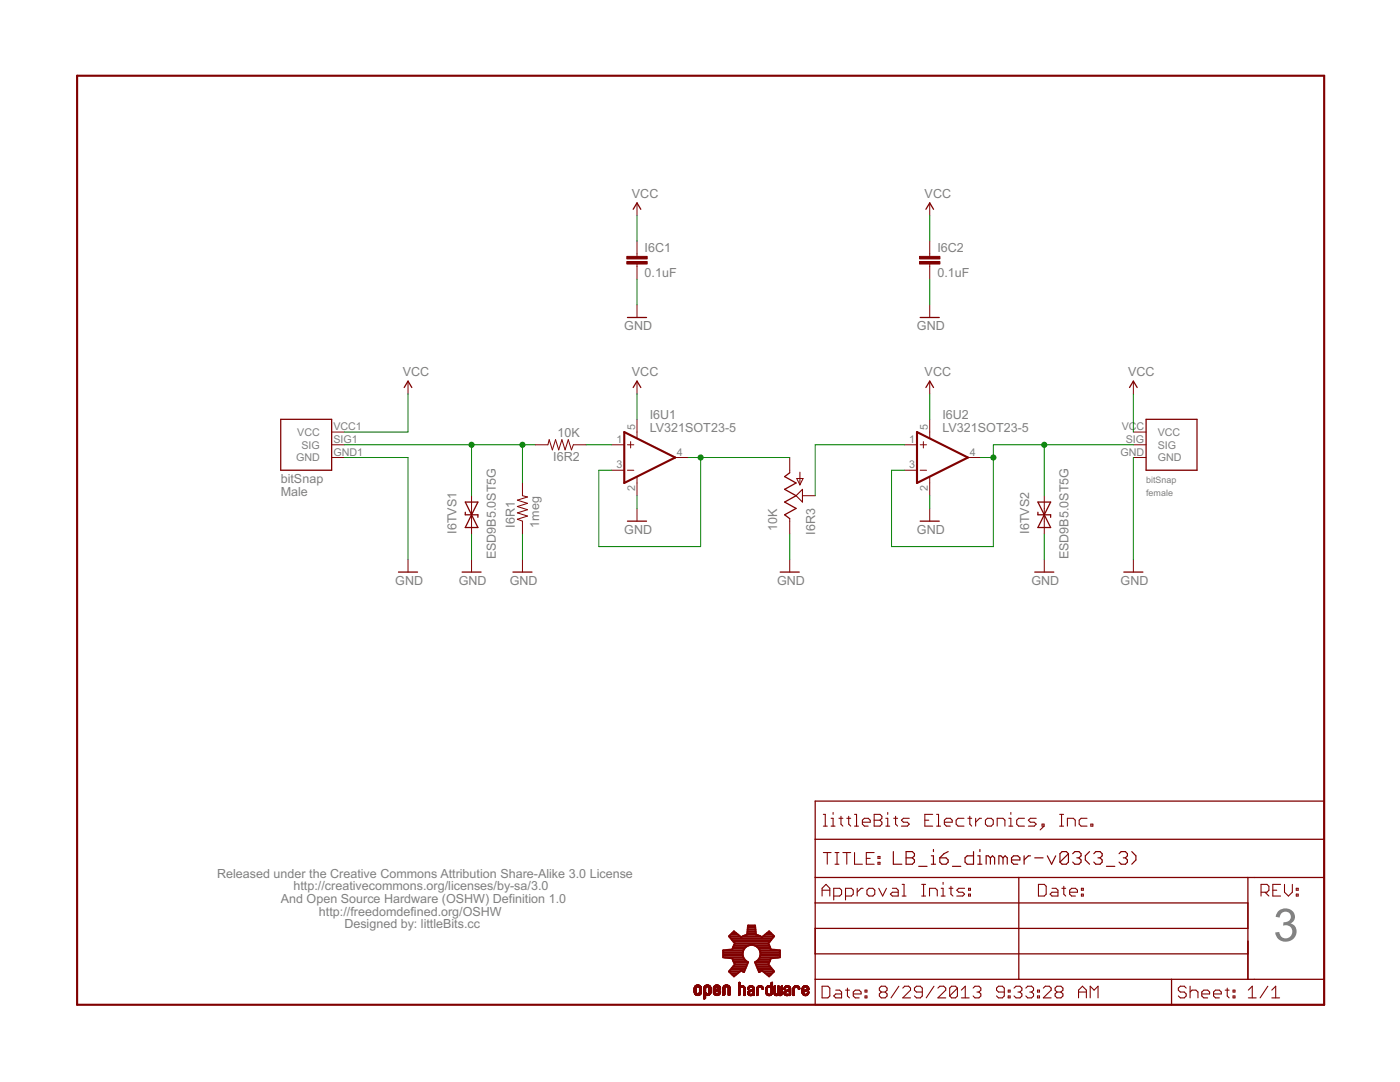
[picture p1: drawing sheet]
<svg xmlns="http://www.w3.org/2000/svg" width="279mm" height="216mm" viewBox="0 0 279 216" stroke-linecap="round" stroke-linejoin="round" font-family="sans-serif">
<g fill="none" stroke="#800000" stroke-width=".2">
<path d="M127.1 40.5v2.5M127.1 48.1v3.1M127.1 52.7v3M185.5 40.5v2.5M185.5 48.1v3.1M185.5 52.7v3M81.4 76.1v2.5M127.1 60.8v2.6M127.1 76.1v2.5M185.5 60.8v2.6M185.5 76.1v2.5M226.2 76.1v2.5"/>
<path d="M66.2 88.8h2.5M66.2 91.3h2.5M66.2 86.2h2.5M94.1 98.9v7.6M104.3 96.4v2.5l1 .3-2 .6 2 .6-2 .7 2 .6-2 .6 2 .7-2 .6 1 .4v2.5M106.8 88.8h2.5l.3-1.1 .6 2.1 .7-2.1 .6 2.1 .6-2.1 .7 2.1 .6-2.1 .6 2.1 .4-1h2.6M122 88.8h2.6M122 93.8h2.6M125.2 88.8h1.3M125.2 93.8h1.3M125.9 88.1v1.3M127.1 83.7v3.7"/>
<path d="M127.1 95.2v3.7M134.7 91.3h2.6M157.6 91.3v3M159 95.5h1.3l-.7 1.3zM159.6 94.2v2.6M160.1 98.9h2.6M180.5 88.8h2.5M180.5 93.8h2.5M183.6 88.8h1.3M183.6 93.8h1.3M184.3 88.1v1.3M185.5 83.7v3.7"/>
<path d="M185.5 95.2v3.7M193.2 91.3h2.5M208.4 98.9v7.6M226.2 88.8h2.5M226.2 91.3h2.5M226.2 86.2h2.5M81.4 111.6v2.6M94.1 111.6v2.6M104.3 111.6v2.6M127.1 101.5v2.5M157.6 103.5v3M157.6 111.6v2.6"/>
<path d="M185.5 101.5v2.5M208.4 111.6v2.6M226.2 111.6v2.6M138.5 198h.5M138.5 198h.4M138.5 197.9h.4M138.5 197.8h.4M138.5 197.7h.4M138.5 197.6h.4M138.5 197.5h.4M138.5 197.4h.4M138.5 197.3h.4"/>
<path d="M138.5 197.2h.4M138.6 198.1h.4M138.6 198.2h.6M138.6 198.2h.5M138.6 196.9h1.3M138.6 198.3h1.3M138.6 196.8h1.3M138.7 196.8h1.1M138.7 196.7h1.1M138.7 198.5h1.1M138.8 196.7h.9M138.8 198.5h.9"/>
<path d="M138.9 196.6h.8M138.9 198.6h.7M138.9 196.6h.7M138.9 197.2h-.4M139 197.1h-.5M139 197.1h-.4M139 198.6h.5M139 197h-.4M139.1 197h-.5M139.1 196.5h.3M139.1 198.6h.3M139.4 197h.6"/>
<path d="M139.5 198.1h.5M139.5 197h.5M139.5 197.1h.5M139.6 197.1h.4M139.6 198h.4M139.6 197.9h.4M139.6 197.8h.4M139.6 197.7h.4M139.6 197.6h.4M139.6 197.5h.4M139.6 197.4h.4M139.6 197.3h.4"/>
<path d="M139.6 197.2h.4M139.8 198.4h-1.1M139.9 198.4h-1.2M139.9 198.3h-1.3M140 198.2h-.6M140 198.2h-.5M140 198.1h-.4M140.4 199.2h.4M140.4 199.1h.4M140.4 199h.4M140.4 198.9h.4M140.4 198.8h.4"/>
<path d="M140.4 198.7h.4M140.4 198.6h.4M140.4 198.5h1.3M140.4 198.3h1.4M140.4 198.2h.7M140.4 198.2h.6M140.4 198.1h.5M140.4 198h.4M140.4 197.9h.4M140.4 197.8h.4M140.4 197.7h.4M140.4 197.6h.4"/>
<path d="M140.4 197.5h.4M140.4 197.4h.4M140.4 197.3h.4M140.4 197.2h.4M140.5 199.3h.1M140.5 196.9h1.3M140.6 196.8h1.2M140.6 199.3h-.1M140.6 196.7h1.1M140.7 196.7h1M140.8 199.3h-.4M140.8 196.6h.8"/>
<path d="M140.8 199.2h-.4M140.8 196.6h.7M140.8 197.2h-.4M140.9 197.1h-.5M140.9 197.1h-.4M140.9 197h-.4M141 197h-.5M141 196.5h.3M141 198.6h.3M141.3 197h.6M141.4 198.2h.5M141.4 197h.5"/>
<path d="M141.4 198.6h-1M141.5 197.1h.4M141.5 198h.4M141.5 197.9h.4M141.5 197.8h.4M141.5 197.7h.4M141.5 197.6h.4M141.5 197.5h.4M141.5 197.4h.4M141.5 197.3h.4M141.5 197.2h.4M141.5 198.6h-1.1"/>
<path d="M141.6 198.5h-1.2M141.7 198.4h-1.3M141.8 198.4h-1.4M141.8 198.3h-1.4M141.8 196.9h-1.3M141.9 198.2h-.6M141.9 198.1h-.5M141.9 198.1h-.4M142.4 198.2h.5M142.4 198.1h.4M142.4 198h.4M142.4 197.5h1.4"/>
<path d="M142.4 197.4h.3M142.4 197.3h.3M142.4 197.2h.3M142.4 197.1h.4M142.4 198.2h.6M142.4 198.3h1.3M142.4 196.9h1.4M142.5 198.3h1.2M142.5 196.9h1.2M142.5 196.8h1.2M142.5 198.4h1.1M142.6 196.7h1"/>
<path d="M142.6 198.5h1M142.7 196.6h.8M142.7 198.6h.7M142.7 196.6h.7M142.8 198h-.4M142.8 197.2h-.4M142.8 197.1h-.4M142.8 198.6h.5M142.8 197.9h-.4M142.9 197.4h.9M142.9 197h-.5M142.9 197.9h-.5"/>
<path d="M142.9 198.6h.3M142.9 196.5h.3M143 197.4h.8M143.1 197.8h-.7M143.2 197.3h.6M143.2 197h.6M143.3 197.7h-.9M143.3 197h.5M143.3 197.1h.5M143.4 197.2h.4M143.4 198.1h.4M143.4 197.7h-1"/>
<path d="M143.4 197.1h.4M143.4 198h.4M143.4 197.9h.4M143.5 197.8h.3M143.5 197.6h-1.1M143.6 197.8h.2M143.6 197.6h-1.2M143.7 198.4h-1.2M143.7 197.7h.1M143.7 197.5h-1.3M143.8 198.2h-.6M143.8 198.2h-.5"/>
<path d="M143.8 198.1h-.5M144.3 198.6h.3M144.3 198.5h.4M144.3 198.4h.4M144.3 198.3h.4M144.3 198.2h.4M144.3 198.1h.4M144.3 198h.4M144.3 197.9h.4M144.3 197.8h.4M144.3 197.7h.4M144.3 197.6h.4"/>
<path d="M144.3 197.5h.4M144.3 197.4h.4M144.3 197.3h.4M144.3 197.2h.4M144.3 198.6h.1M144.3 197.1h.4M144.3 196.9h1.4M144.4 196.9h1.2M144.4 196.8h1.2M144.5 196.7h1M144.6 196.6h.8M144.6 198.5h-.3"/>
<path d="M144.7 196.6h.6M144.7 197.1h-.4M144.8 197h-.5M144.8 196.5h.4M145.2 197h.5M145.3 197.1h.4M145.3 198.6h.3M145.3 198.5h.4M145.3 198.4h.4M145.3 198.3h.4M145.3 198.2h.4M145.3 198.1h.4"/>
<path d="M145.3 198h.4M145.3 197.9h.4M145.3 197.8h.4M145.3 197.7h.4M145.3 197.6h.4M145.3 197.5h.4M145.3 197.4h.4M145.3 197.3h.4M145.3 197.2h.4M145.4 198.6h.1M145.7 198.5h-.4M147.4 198.6h.1"/>
<path d="M147.4 198.5h.3M147.4 198.4h.3M147.4 198.3h.3M147.4 198.2h.3M147.4 198.1h.3M147.4 198h.3M147.4 197.9h.3M147.4 197.8h.3M147.4 197.7h.3M147.4 197.6h.3M147.4 197.5h.3M147.4 197.4h.3"/>
<path d="M147.4 197.3h.3M147.4 197.2h.3M147.4 196.9h1.2M147.4 196.8h1.1M147.4 196.7h1M147.4 196.7h.3M147.4 196.6h.3M147.4 196.5h.3M147.4 196.4h.3M147.4 196.3h.3M147.4 196.2h.3M147.4 196.1h.3"/>
<path d="M147.4 196h.3M147.5 196h.2M147.6 198.6h-.2M147.7 198.6h-.3M147.7 197.2h-.3M147.8 197.1h-.4M147.8 196.7h.5M147.8 197h-.4M148 197h-.6M148.1 197h.6M148.3 197h.4M148.3 197.1h.4"/>
<path d="M148.4 197.1h.3M148.4 197.2h.3M148.5 198.6h.1M148.5 198.5h.2M148.5 198.4h.2M148.5 198.3h.2M148.5 198.2h.2M148.5 198.1h.2M148.5 198h.2M148.5 197.9h.2M148.5 197.8h.2M148.5 197.7h.2"/>
<path d="M148.5 197.6h.2M148.5 197.5h.2M148.5 197.4h.2M148.5 197.3h.2M148.7 198.6h-.2M149.2 198.3h.3M149.2 198.2h.3M149.2 198.1h.3M149.2 197.3h.3M149.2 198.4h.9M149.2 198.3h.4M149.2 197.5h.1"/>
<path d="M149.2 197.2h.3M149.3 198.4h.8M149.3 197h.3M149.3 198.5h.8M149.3 196.9h1.1M149.4 198.6h.7M149.4 197.4h-.2M149.4 196.9h1M149.4 196.8h1M149.4 197.7h1.2M149.5 197.4h-.3M149.5 198.6h.6"/>
<path d="M149.5 196.8h.8M149.5 197.2h-.3M149.5 198.1h-.3M149.5 198h-.3M149.5 196.7h.7M149.6 198.6h.5M149.6 197.1h-.4M149.6 198h-.4M149.6 197.6h1M149.6 196.7h.5M149.7 197.9h-.5M149.7 197.6h.9"/>
<path d="M149.8 198.7h.1M149.8 197.9h-.6M149.8 197.5h.8M149.8 197h-.5M149.9 197h.6M150 197.8h-.7M150 197.5h.6M150 197.4h.6M150.1 197.8h-.8M150.1 197h.4M150.1 197.1h.4M150.2 197.7h-.8"/>
<path d="M150.2 197.4h.4M150.2 197.1h.3M150.2 197.2h.4M150.2 197.8h.4M150.2 197.7h.4M150.2 197.3h.4M150.3 198.5h.3M150.3 198.4h.3M150.3 198.3h.3M150.3 198.2h.3M150.3 198.1h.3M150.3 198h.3"/>
<path d="M150.3 197.9h.3M150.3 197.8h.3M150.3 198.6h.1M150.5 198.6h-.2M150.6 198.6h-.3M151 198.6h.1M151 198.5h.3M151 198.4h.3M151 198.3h.3M151 198.2h.3M151 198.1h.3M151 198h.3"/>
<path d="M151 197.9h.3M151 197.8h.3M151 197.7h.3M151 197.6h.3M151 197.5h.3M151 197.4h.3M151 197.3h.3M151 197.2h.3M151.1 196.9h1.2M151.2 196.9h1M151.2 198.6h-.2M151.2 196.8h1"/>
<path d="M151.3 198.6h-.3M151.3 196.8h.8M151.3 197.3h-.3M151.3 197.2h-.3M151.3 196.7h.7M151.4 197.1h-.4M151.4 197.1h-.3M151.4 196.7h.6M151.5 197h-.4M151.6 197h-.5M151.8 197h.5M151.9 197h.4"/>
<path d="M152 197.1h.3M152 197.2h.4M152.1 197.2h.3M152.1 197.4h.2M152.1 197.3h.3M152.1 197.4h.1M152.4 197.3h-.3M152.8 198h.3M152.8 197.9h.3M152.8 197.8h.3M152.8 197.7h.3M152.8 197.6h.3"/>
<path d="M152.8 197.5h.3M152.8 197.4h.3M152.8 198.1h.3M152.8 197.3h.3M152.8 197.2h.3M152.8 198.2h.4M152.9 198.3h.3M152.9 198.3h.4M152.9 198.4h1.2M153 198.4h1.1M153 196.9h1.2M153 198.5h1"/>
<path d="M153 196.8h1.2M153.1 198.6h.8M153.1 196.8h1.1M153.2 198.6h.6M153.2 197.2h-.4M153.2 196.7h1M153.2 197.1h-.4M153.2 197.1h-.3M153.2 196.7h.6M153.3 197h-.4M153.4 198.7h.1M153.4 197h-.5"/>
<path d="M153.5 198.7h.1M153.6 197h.6M153.7 198.3h.4M153.7 197h.5M153.8 198.3h.3M153.8 197.1h.4M153.9 198.1h.3M153.9 197.2h.3M153.9 198h.3M153.9 197.9h.3M153.9 197.8h.3M153.9 197.7h.3"/>
<path d="M153.9 197.6h.3M153.9 197.5h.3M153.9 197.4h.3M153.9 197.3h.3M153.9 196.7h.3M153.9 196.6h.3M153.9 196.5h.3M153.9 196.4h.3M153.9 196.3h.3M153.9 196.2h.3M153.9 196.1h.3M154 196h.2"/>
<path d="M154.1 196h.1M154.2 198.2h-.4M154.2 198.2h-.3M154.5 198.3h.3M154.5 198.2h.3M154.5 198.2h.2M154.5 198.1h.2M154.5 198h.2M154.5 197.9h.2M154.5 197.8h.2M154.5 197.7h.2M154.5 197.6h.2"/>
<path d="M154.5 197.5h.2M154.5 197.4h.2M154.5 197.3h.2M154.5 197.2h.2M154.5 197.1h.2M154.5 197h.2M154.5 196.9h.2M154.5 196.8h.2M154.5 198.4h1.6M154.5 198.5h1.6M154.5 196.7h.2M154.6 198.5h1.5"/>
<path d="M154.6 198.6h1.4M154.6 196.7h.1M154.7 198.6h.5M155 198.7h.1M155.1 198.3h.4M155.2 198.2h.3M155.2 198.1h.2M155.2 198h.2M155.2 197.9h.2M155.2 197.8h.2M155.2 197.7h.2M155.2 197.6h.2"/>
<path d="M155.2 197.5h.2M155.2 197.4h.2M155.2 197.3h.2M155.2 197.2h.2M155.2 197.1h.2M155.2 197h.2M155.2 196.9h.2M155.2 196.8h.2M155.3 196.7h.1M155.4 198.6h.5M155.8 198.3h.3M155.8 198.2h.3"/>
<path d="M155.9 198.2h.2M155.9 198.1h.2M155.9 198h.2M155.9 197.9h.2M155.9 197.8h.2M155.9 197.7h.2M155.9 197.6h.2M155.9 197.5h.2M155.9 197.4h.2M155.9 197.3h.2M155.9 197.2h.2M155.9 197.1h.2"/>
<path d="M155.9 197h.2M155.9 196.9h.2M155.9 196.8h.2M156 196.7h.1M156.4 198.3h.4M156.4 198.2h.4M156.4 198.1h.4M156.4 197.3h.3M156.4 197.2h.4M156.5 198.3h.3M156.5 197.5h.1M156.5 197.2h.3"/>
<path d="M156.5 198.4h.8M156.5 197.1h.4M156.5 198.5h.8M156.6 198.5h.8M156.6 197.4h-.2M156.6 196.9h1M156.7 198.6h.7M156.7 196.8h.9M156.7 197.4h-.3M156.7 196.8h.8M156.7 198.6h.6M156.8 197.3h-.4"/>
<path d="M156.8 196.7h.7M156.8 198h-.4M156.8 198.6h.5M156.8 197.1h-.3M156.8 197.6h1M156.9 196.7h.5M156.9 197h-.4M157 197.9h-.5M157 197.6h.8M157.1 197.5h.7M157.1 197h-.6M157.2 197h.5"/>
<path d="M157.2 197.8h-.7M157.2 197.5h.6M157.3 197.4h.5M157.3 197.8h-.7M157.4 197h.4M157.4 197.1h.4M157.4 197.7h-.7M157.4 197.4h.4M157.5 197.2h.3M157.5 198.6h.1M157.5 198.5h.3M157.5 198.4h.3"/>
<path d="M157.5 198.3h.3M157.5 198.2h.3M157.5 198.1h.3M157.5 198h.3M157.5 197.9h.3M157.5 197.8h.3M157.5 197.7h.3M157.5 197.3h.3M157.7 196.9h-1.1M157.7 198.6h-.2M157.8 198.6h-.3M157.8 198.5h-.3"/>
<path d="M157.8 197.7h-1.1M158.3 198.6h.1M158.3 198.5h.2M158.3 198.4h.2M158.3 198.3h.2M158.3 198.2h.2M158.3 198.1h.2M158.3 198h.2M158.3 197.9h.2M158.3 197.8h.2M158.3 197.7h.2M158.3 197.6h.2"/>
<path d="M158.3 197.5h.2M158.3 197.4h.2M158.3 197.3h.2M158.3 197.2h.3M158.3 197.1h.4M158.4 196.9h1.1M158.4 198.6h-.1M158.4 196.9h1M158.5 196.8h.9M158.5 198.6h-.2M158.6 197.2h-.3M158.6 196.7h.7"/>
<path d="M158.6 197.1h-.3M158.7 196.7h.5M158.7 197h-.4M158.9 197h-.6M159 197h.5M159.2 197h.4M159.2 197.1h.4M159.3 197.2h.3M159.3 197.3h.3M159.3 197.4h.2M159.6 197.4h-.3M160.1 198.1h.3"/>
<path d="M160.1 198h.3M160.1 197.6h1.1M160.1 197.6h.3M160.1 197.5h.3M160.1 197.4h.3M160.1 197.3h.3M160.1 197.2h.3M160.1 198.2h.4M160.1 198.2h.3M160.1 198.3h.4M160.1 197.1h.4M160.1 198.4h1.2"/>
<path d="M160.2 196.9h1.1M160.2 198.4h1.1M160.2 198.5h1M160.3 198.5h.9M160.3 196.9h1M160.3 196.8h.9M160.3 198.6h.9M160.4 197.2h-.3M160.4 196.7h.7M160.4 198.6h.7M160.4 198h-.3M160.4 197.1h-.3"/>
<path d="M160.5 198.6h.5M160.5 196.7h.5M160.5 197h-.4M160.6 197.9h-.5M160.7 197.9h-.6M160.7 197h-.6M160.7 198.7h.1M160.8 197.5h.6M160.8 197.8h-.7M160.8 197h.6M160.8 197.4h.6M160.9 197.8h-.8"/>
<path d="M161 197.7h-.9M161 197.4h.4M161 197h.4M161 197.1h.4M161.1 197.1h.3M161.1 198.2h.3M161.1 197.3h.3M161.1 197.2h.3M161.1 198.1h.3M161.1 197.7h-1M161.2 198h.2M161.3 197.9h.1"/>
<path d="M161.3 197.6h-.8M161.4 198.3h-.4M161.4 198.2h-.3M161.4 197.5h-.8M161.4 198.1h-.3"/>
</g>
<g fill="#800000" stroke="#800000" stroke-width=".2">
<path d="M125.1 52.2h4.1v.5h-4.1z"/>
<path d="M125.1 51.2h4.1v.5h-4.1z"/>
<path d="M183.5 52.2h4.1v.5h-4.1z"/>
<path d="M183.5 51.2h4.1v.5h-4.1z"/>
</g>
<g fill="none" stroke="#800000" stroke-width=".38">
<path d="M144.3 190.7h4M144.3 190.4h3.9M144.3 190h3.9M144.3 189.7h4M144.7 191.1h3.7M145.5 193.9h2.2M145.5 186.9h2.2M145.8 193.5h2.9M145.8 186.5h1.5M145.8 187.2h8.4M145.8 194.2h1.4M146 193.2h2.8"/>
<path d="M146.1 187.6h7.8M146.1 186.2h.8M146.2 194.6h.6M146.2 189.3h2.3M146.2 191.4h2.4M146.3 189h2.5M146.3 192.8h2.7M146.3 191.8h2.6M146.4 187.9h7.2M146.5 188.6h3M146.5 185.8l1.4 1.2 1.2-.5 .2-1.8h1.4l.2 1.8 1.2 .5 1.4-1.2 1 1-1.2 1.5 .5 1.1 1.9 .2v1.4l-1.9 .2-.5 1.2 1.2 1.4-1 1-1.4-1.1-.6 .3-.8-2a1.79 1.79 0 0 0 .7-2.8 1.79 1.79 0 0 0-2.8 0 1.79 1.79 0 0 0 .7 2.8l-.8 2-.6-.3-1.4 1.1-1-1 1.2-1.4-.5-1.2-1.9-.2v-1.4l1.9-.2 .5-1.1-1.2-1.5zM146.5 192.1h2.7"/>
<path d="M146.6 192.5h2.5M146.6 188.3h6.7M148.1 186.9h3.7M148.3 193.9h.2M149 186.5h1.9M149.1 186.2h1.7M149.2 185.8h1.6M149.2 185.5h1.6M149.2 185.1h1.5M149.3 184.8h1.4M150.5 188.6h3M150.7 192.1h2.8"/>
<path d="M150.9 192.5h2.5M151 192.8h2.6M151 191.8h2.6M151.1 189h2.6M151.2 193.2h2.7M151.3 193.5h2.9M151.4 191.4h2.4M151.4 193.9h.3M151.4 189.3h2.4M151.6 191.1h3.7M151.6 189.7h4.1M151.7 190.7h4"/>
<path d="M151.7 190h4M151.8 190.4h3.9M152.2 186.9h2.3M152.3 193.9h2.2M152.7 186.5h1.5M152.7 194.2h1.4M153.1 186.2h.8M153.2 194.6h.6"/>
</g>
<g fill="none" stroke="#800000" stroke-width=".25">
<path d="M126.4 41.8l.7-1.3 .8 1.3M184.8 41.8l.7-1.3 .8 1.3M80.7 77.3l.7-1.2 .8 1.2M125.2 63.4h3.8M126.4 77.3l.7-1.2 .8 1.2M183.6 63.4h3.9M184.8 77.3l.7-1.2 .8 1.2M225.4 77.3l.8-1.2 .7 1.2M56 83.7h10.2v10.1h-10.2zM157.6 94.3l-1 .8 2.3 1.3-2.3 1.2 2.3 1.3-2.3 1.3 2.3 1.3-2.3 1.2 1 .8M228.7 83.7h10.2v10.1h-10.2zM79.5 114.2h3.8"/>
<path d="M92.2 114.2h3.8M92.9 102.2v.5h2.5v.5M92.9 100.2h2.5l-1.3 2.5zM94.1 102.7l1.3 2.6h-2.5zM102.4 114.2h3.8M125.2 104h3.8M155.7 114.2h3.8M183.6 104h3.9M206.5 114.2h3.8M207.1 102.2v.5h2.6v.5M207.1 100.2h2.6l-2.6 5.1h2.6zM224.3 114.2h3.8"/>
<path d="M162.7 159.9h101.6v40.6h-101.6zM162.7 175.1h101.6M162.7 167.5h101.6M203.3 175.1v20.3M249 175.1v20.3M162.7 195.4h101.6M162.7 180.2h86.3M162.7 185.3h86.3M162.7 190.3h86.3M233.8 195.4v5.1"/>
</g>
<path d="M15.4 15.1h248.9v185.4h-248.9zM124.6 86.2l10.1 5.1-10.1 5.1zM183 86.2l10.2 5.1-10.2 5.1z" fill="none" stroke="#800000" stroke-width=".42"/>
<g fill="none" stroke="#800000" stroke-width=".21">
<path d="M160.1 97.6v2.6l-1.2-1.3zM164.1 178.8v-1.6l.7-.7 .8 .7v1.6M164.1 177.6h1.5M164.3 170.1h1.6M164.3 162.5h.4v2.3M164.3 164.8h.8M165.1 170.1v2.3M165.9 164.8h.7M165.9 163.3h.4v1.5M166.3 162.1v.4M166.4 178.8h1.2l.4-.4v-.8l-.4-.4h-1.2v2.4M166.6 170.1h.8"/>
<path d="M166.6 172.4h.8M167 170.1v2.3M167.4 163.3h.8M167.8 162.9v1.5l.4 .4M168.2 170.1h1.6M168.7 178.8h1.2l.4-.4v-.8l-.4-.4h-1.2v2.4M169 170.1v2.3M169 163.3h.8M169.4 162.9v1.5l.4 .4M170.5 170.1v2.3h1.6M170.5 162.5h.4v2.3M170.5 164.8h.8"/>
<path d="M171.1 177.2v1.6M172.1 164.1h1.6v-.4l-.4-.4h-.8l-.4 .4v.7l.4 .4h.8M172.3 177.2h-.4l-.8 .8M172.9 171.3h.8M173 177.6l.4-.4h.8l.4 .4v.8l-.4 .4h-.8l-.4-.4zM174.5 170.1h-1.6v2.3h1.6M174.5 162.5h1.1l.4 .4v.4l-.4 .4 .4 .4v.3l-.4 .4h-1.1zM174.5 163.7h1.1M175.2 172.1h.4v.3h-.4zM175.2 170.9h.4v.4h-.4zM175.4 177.2l.7 1.6 .8-1.6M176.8 164.8h.8"/>
<path d="M176.8 163.3h.4v1.5M177.2 162.1v.4M178.1 177.2h.8l.4 .4v1.2h-1.2l-.4-.4 .4-.4h1.2M178.4 163.3h.7M178.7 162.9v1.5l.4 .4M180 176.5h.4v2.3M180 178.8h.8M181.5 163.3h-1.2l-.4 .4 .4 .4h.8l.4 .3-.4 .4h-1.2M183.9 176.5h.8M183.9 178.8h.8M184.3 176.5v2.3M184.6 163.7h.8"/>
<path d="M185.5 178.8v-1.6h1.2l.3 .4v1.2M186.1 162.5h-1.5v2.3h1.5M186.9 162.5h.4v2.3M186.9 164.8h.8M187.8 178.8h.8M187.8 177.2h.4v1.6M188.2 176.1v.4M188.5 164.1h1.5v-.4l-.3-.4h-.8l-.4 .4v.7l.4 .4h.8M189.4 177.2h.8M189.8 176.8v1.6l.4 .4M192.4 163.3h-1.2l-.4 .4v.7l.4 .4h1.2M192.5 177.2h-1.2l-.4 .4 .4 .4h.8l.4 .4-.4 .4h-1.2"/>
<path d="M193.1 163.3h.8M193.3 178.4h.4v.4h-.4zM193.3 177.2h.4v.4h-.4zM193.5 162.9v1.5l.4 .4M194.7 163.3v1.5M195.9 163.3h-.4l-.8 .8M196.7 163.7l.4-.4h.7l.4 .4v.7l-.4 .4h-.7l-.4-.4zM199 164.8v-1.5h1.2l.4 .4v1.1M201.3 164.8h.8M201.3 163.3h.4v1.5M201.7 162.1v.4M204.4 163.3h-1.1l-.4 .4v.7l.4 .4h1.1"/>
<path d="M206.8 163.3h-1.2l-.4 .4 .4 .4h.8l.4 .3-.4 .4h-1.2M207.2 176.5h1.2l.4 .3v1.6l-.4 .4h-1.2zM208 164.4h.4v.4h-.4zM208.4 164.8l-.8 .8M210 177.2h.7l.4 .4v1.2h-1.1l-.4-.4 .4-.4h1.1M211.5 162.5h.8M211.5 164.8h.8M211.9 162.5v2.3M211.9 177.2h.8M212.3 176.8v1.6l.4 .4M213 164.8v-1.5h1.2l.4 .4v1.1M213.5 178h1.5v-.4l-.4-.4h-.7l-.4 .4v.8l.4 .4h.7"/>
<path d="M215.8 178.4h.4v.4h-.4zM215.8 177.2h.4v.4h-.4zM216.9 163.3h-1.1l-.4 .4v.7l.4 .4h1.1M217.7 164.4h.4v.4h-.4zM251.7 178h1.2l.3-.4v-.8l-.3-.3h-1.2v2.3M252.5 178l.7 .8M254 177.6h.8M255.6 176.5h-1.6v2.3h1.6M256.3 176.5v1.5l.8 .8 .8-.8v-1.5M258.7 178.4h.4v.4h-.4zM258.7 177.2h.4v.4h-.4zM164.1 196.8h1.1l.4 .4v1.5l-.4 .4h-1.1z"/>
<path d="M166.8 197.6h.8l.4 .4v1.1h-1.2l-.4-.4 .4-.4h1.2M168.7 197.6h.8M169.1 197.2v1.5l.4 .4M170.3 198.3h1.6v-.3l-.4-.4h-.8l-.4 .4v.7l.4 .4h.8M172.6 198.7h.4v.4h-.4zM172.6 197.6h.4v.4h-.4zM175.9 198l-.4 .3v.4l.4 .4h.8l.3-.4v-.4l-.3-.3M175.9 198l-.4-.4v-.4l.4-.4h.8l.3 .4v.4l-.3 .4M175.9 198h.8M179.4 196.8l-1.6 2.3M180.2 197.2l.4-.4h.7l.4 .4v.4l-1.5 1.5h1.5M184.1 198h-1.2l-.4-.4v-.4l.4-.4h.8l.4 .4v1.5l-.4 .4h-.8l-.4-.4"/>
<path d="M186.4 196.8l-1.6 2.3M187.2 197.2l.4-.4h.7l.4 .4v.4l-1.5 1.5h1.5M191.1 197.2v1.5l-.4 .4h-.8l-.4-.4M191.1 197.2l-.4-.4h-.8l-.4 .4v1.5M191.1 197.2l-1.6 1.5M191.9 199.1h1.5M191.9 197.6l.7-.8v2.3M194.2 197.2l.4-.4h.8l.3 .4v.4l-.3 .4M195 198h.4M195.4 198l.3 .3v.4l-.3 .4h-.8l-.4-.4M200.4 198h-1.1l-.4-.4v-.4l.4-.4h.7l.4 .4v1.5l-.4 .4h-.7l-.4-.4M201.2 198.7h.4v.4h-.4z"/>
<path d="M201.2 197.6h.4v.4h-.4zM202.4 197.2l.4-.4h.8l.3 .4v.4l-.3 .4M203.2 198h.4M203.6 198l.3 .3v.4l-.3 .4h-.8l-.4-.4M204.7 197.2l.4-.4h.8l.4 .4v.4l-.4 .4M205.5 198h.4M205.9 198l.4 .3v.4l-.4 .4h-.8l-.4-.4M207.1 198.7h.4v.4h-.4zM207.1 197.6h.4v.4h-.4zM208.2 197.2l.4-.4h.8l.4 .4v.4l-1.6 1.5h1.6M210.9 198l-.3 .3v.4l.3 .4h.8l.4-.4v-.4l-.4-.3M210.9 198l-.3-.4v-.4l.3-.4h.8l.4 .4v.4l-.4 .4"/>
<path d="M210.9 198h.8M215.2 198h1.6M215.2 199.1v-1.5l.8-.8 .8 .8v1.5M217.6 199.1v-2.3l.8 .8 .7-.8v2.3M236.7 197.2l-.4-.4h-.7l-.4 .4v.4l.4 .4h.7l.4 .3v.4l-.4 .4h-.7l-.4-.4M237.5 198l.4-.4h.8l.4 .4v1.1M237.5 196.8v2.3M239.8 198.3h1.6v-.3l-.4-.4h-.8l-.4 .4v.7l.4 .4h.8M242.2 198.3h1.5v-.3l-.3-.4h-.8l-.4 .4v.7l.4 .4h.8M244.5 197.6h.8M244.9 197.2v1.5l.4 .4M246.1 198.7h.4v.4h-.4z"/>
<path d="M246.1 197.6h.4v.4h-.4zM249.1 199.1h1.6M249.1 197.6l.8-.8v2.3M253 196.8l-1.5 2.3M253.8 199.1h1.6M253.8 197.6l.8-.8v2.3"/>
</g>
<g fill="none" stroke="#800000" stroke-width=".23">
<path d="M178.3 169.9v2.5h1.7M180.8 169.9h1.3l.4 .4v.5l-.4 .4 .4 .4v.4l-.4 .4h-1.3zM180.8 171.2h1.3M183.3 172.9h1.7M185.9 172.4h.8M185.9 170.8h.4v1.6M186.3 169.5v.4M187.6 171.2h1.2l.4 .4v.4l-.4 .4h-.8l-.4-.4zM189.2 169.9l-.8 .4-.8 .9M190.1 172.9h1.6M194.3 169.9v2.5h-1.3l-.4-.4v-.8l.4-.4h1.3M195.1 172.4h.9"/>
<path d="M195.1 170.8h.5v1.6M195.6 169.5v.4M197.7 171.2l-.5-.4h-.4v1.6M197.7 171.2v1.2M197.7 171.2l.4-.4 .4 .4v1.2M200.2 171.2l-.5-.4h-.4v1.6M200.2 171.2v1.2M200.2 171.2l.4-.4 .4 .4v1.2M201.9 171.6h1.6v-.4l-.4-.4h-.8l-.4 .4v.8l.4 .4h.8M204.4 170.8v1.6M205.7 170.8h-.5l-.8 .8M206.5 171.2h1.7"/>
<path d="M209 170.8l.9 1.6 .8-1.6M213.2 170.3v1.7l-.4 .4h-.8l-.5-.4M213.2 170.3l-.4-.4h-.8l-.5 .4v1.7M213.2 170.3l-1.7 1.7M214.1 170.3l.4-.4h.8l.5 .4v.5l-.5 .4M214.9 171.2h.4M215.3 171.2l.5 .4v.4l-.5 .4h-.8l-.4-.4M217.4 169.9l-.8 .9v.8l.8 .8M218.3 170.3l.4-.4h.8l.5 .4v.5l-.5 .4M219.1 171.2h.4M219.5 171.2l.5 .4v.4l-.5 .4h-.8l-.4-.4M220.8 172.9h1.7"/>
<path d="M223.3 170.3l.5-.4h.8l.4 .4v.5l-.4 .4M224.2 171.2h.4M224.6 171.2l.4 .4v.4l-.4 .4h-.8l-.5-.4M225.9 169.9l.8 .9v.8l-.8 .8"/>
</g>
<g fill="none" stroke="#008000" stroke-width=".2">
<path d="M127.1 43v5.1M127.1 55.7v5.1M185.5 43v5.1M185.5 55.7v5.1M81.4 78.6v7.6h-12.7M127.1 78.6v5.1M185.5 78.6v5.1M226.2 78.6v7.6M68.7 91.3h12.7v20.3M68.7 88.8h38.1M94.1 88.8v10.1M104.3 88.8v7.6"/>
<path d="M117 88.8h5M127.1 98.9v2.6M137.3 91.3h20.3M139.8 91.3v17.8h-20.3v-15.3h2.5M180.5 88.8h-17.8v10.1M185.5 98.9v2.6M195.7 91.3h2.5M208.4 88.8v10.1M226.2 88.8h-28v20.3h-20.3v-15.3h2.6M226.2 91.3v20.3M94.1 106.5v5.1M104.3 106.5v5.1"/>
<path d="M157.6 106.5v5.1M208.4 106.5v5.1"/>
</g>
<g fill="#008000" stroke="#008000" stroke-width=".2">
<circle cx="139.8" cy="91.3" r=".51"/>
<circle cx="94.1" cy="88.8" r=".51"/>
<circle cx="104.3" cy="88.8" r=".51"/>
<circle cx="198.2" cy="91.3" r=".51"/>
<circle cx="208.4" cy="88.8" r=".51"/>
</g>
<text font-size="10.2" fill="#808080" x="254.1" y="187.8">3</text>
<g font-size="2.8" fill="#808080">
<text x="126.1" y="39.5">VCC</text>
<text x="184.5" y="39.5">VCC</text>
<text x="128.7" y="50.3">I6C1</text>
<text x="187.1" y="50.3">I6C2</text>
<text x="128.7" y="55.4">0.1uF</text>
<text x="187.1" y="55.4">0.1uF</text>
<text x="124.6" y="65.9">GND</text>
<text x="183" y="65.9">GND</text>
<text x="80.4" y="75">VCC</text>
<text x="126.1" y="75">VCC</text>
<text x="184.5" y="75">VCC</text>
<text x="225.2" y="75">VCC</text>
<text x="129.7" y="83.7">I6U1</text>
<text x="188.1" y="83.7">I6U2</text>
<text x="111.2" y="87.2">10K</text>
<text x="129.7" y="86.2">LV321SOT23-5</text>
<text x="188.1" y="86.2">LV321SOT23-5</text>
<text x="110.4" y="92">I6R2</text>
<text x="56" y="96.4">bitSnap</text>
<text x="56" y="98.9">Male</text>
<text x="91.1" y="106.5" transform="rotate(-90 91.1 106.5)">I6TVS1</text>
<text x="102.8" y="105.3" transform="rotate(-90 102.8 105.3)">I6R1</text>
<text x="107.6" y="105.3" transform="rotate(-90 107.6 105.3)">1meg</text>
<text x="124.6" y="106.5">GND</text>
<text x="155.1" y="105.9" transform="rotate(-90 155.1 105.9)">10K</text>
<text x="162.7" y="106.7" transform="rotate(-90 162.7 106.7)">I6R3</text>
<text x="183" y="106.5">GND</text>
<text x="205.4" y="106.5" transform="rotate(-90 205.4 106.5)">I6TVS2</text>
<text x="99" y="111.6" transform="rotate(-90 99 111.6)">ESD9B5.0ST5G</text>
<text x="213.3" y="111.6" transform="rotate(-90 213.3 111.6)">ESD9B5.0ST5G</text>
<text x="78.9" y="116.7">GND</text>
<text x="91.6" y="116.7">GND</text>
<text x="101.7" y="116.7">GND</text>
<text x="155.1" y="116.7">GND</text>
<text x="205.9" y="116.7">GND</text>
<text x="223.6" y="116.7">GND</text>
<text x="43.3" y="175.1">Released under the Creative Commons Attribution Share-Alike 3.0 License</text>
<text x="58.6" y="177.6">http://creativecommons.org/licenses/by-sa/3.0</text>
<text x="56" y="180.2">And Open Source Hardware (OSHW) Definition 1.0</text>
<text x="63.6" y="182.7">http://freedomdefined.org/OSHW</text>
<text x="68.7" y="185.3">Designed by: littleBits.cc</text>
</g>
<g font-size="2.4" fill="#808080">
<text x="59.3" y="87">VCC</text>
<text x="60.2" y="89.5">SIG</text>
<text x="66.5" y="85.9">VCC1</text>
<text x="66.5" y="88.4">SIG1</text>
<text x="123.1" y="88.4">1</text>
<text x="126.8" y="85.9" transform="rotate(-90 126.8 85.9)">5</text>
<text x="181.5" y="88.4">1</text>
<text x="185.2" y="85.9" transform="rotate(-90 185.2 85.9)">5</text>
<text x="223.9" y="85.9">VC</text>
<text x="224.7" y="88.4">SIG</text>
<text x="226.8" y="85.9">C</text>
<text x="231.1" y="87">VCC</text>
<text x="231.1" y="89.5">SIG</text>
<text x="59.1" y="92.1">GND</text>
<text x="66.5" y="90.9">GND1</text>
<text x="123.1" y="93.5">3</text>
<text x="135.1" y="90.9">4</text>
<text x="181.5" y="93.5">3</text>
<text x="193.5" y="90.9">4</text>
<text x="223.6" y="90.9">GND</text>
<text x="231.1" y="92.1">GND</text>
<text x="126.8" y="97.9" transform="rotate(-90 126.8 97.9)">2</text>
<text x="185.2" y="97.9" transform="rotate(-90 185.2 97.9)">2</text>
</g>
<g font-size="2" fill="#808080">
<text x="228.7" y="96.4">bitSnap</text>
<text x="228.7" y="98.9">female</text>
</g>
</svg>
